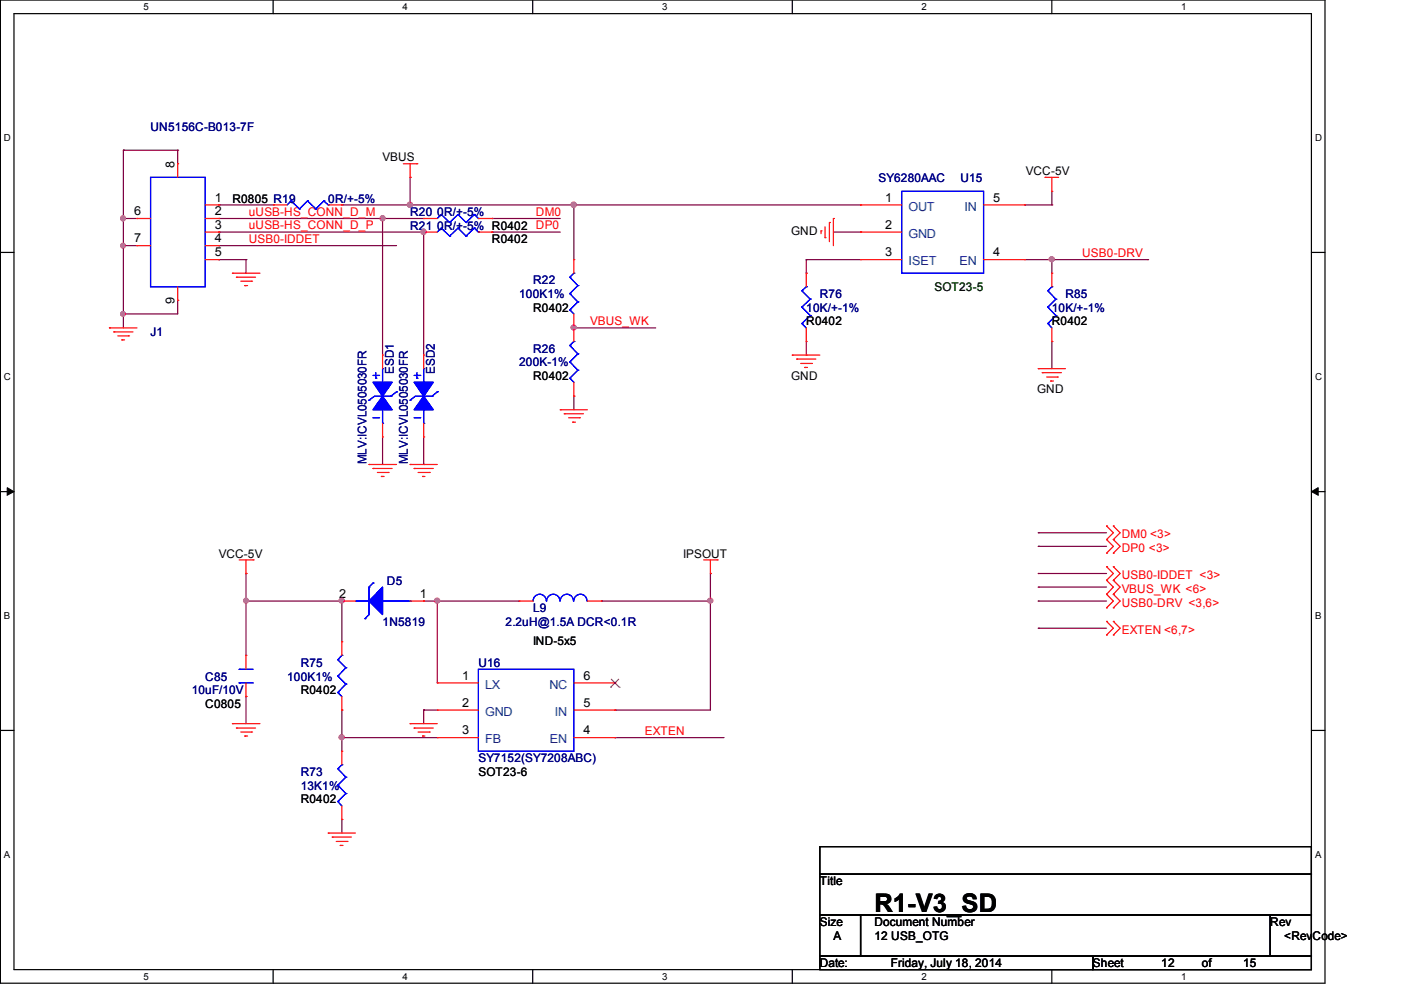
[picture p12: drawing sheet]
<svg xmlns="http://www.w3.org/2000/svg" width="297mm" height="210mm" viewBox="0 0 297 210" stroke-linecap="round" stroke-linejoin="round" font-family="sans-serif">
<path d="M.1 0h280.8v208.5h-280.8zM3 2.9h275v202.7h-275z" fill="none" stroke="#000" stroke-width=".25"/>
<g fill="#fff">
<path d="M30.4 .4h1v2.2h-1z"/>
<path d="M30.4 205.9h1v2.2h-1z"/>
</g>
<path d="M57.9 0v2.9M57.9 205.6v2.9" fill="none" stroke="#000" stroke-width=".25"/>
<g fill="#fff">
<path d="M85.3 .4h1.1v2.2h-1.1z"/>
<path d="M85.3 205.9h1.1v2.2h-1.1z"/>
</g>
<path d="M112.9 0v2.9M112.9 205.6v2.9" fill="none" stroke="#000" stroke-width=".25"/>
<g fill="#fff">
<path d="M140.4 .4h1v2.2h-1z"/>
<path d="M140.4 205.9h1v2.2h-1z"/>
</g>
<path d="M168 0v2.9M168 205.6v2.9" fill="none" stroke="#000" stroke-width=".25"/>
<g fill="#fff">
<path d="M195.4 .4h1v2.2h-1z"/>
<path d="M195.4 205.9h1v2.2h-1z"/>
</g>
<path d="M223 0v2.9M223 205.6v2.9" fill="none" stroke="#000" stroke-width=".25"/>
<g fill="#fff">
<path d="M250.4 .4h1.1v2.2h-1.1z"/>
<path d="M250.4 205.9h1.1v2.2h-1.1z"/>
<path d="M.8 28.2h1.4v2.2h-1.4z"/>
<path d="M278.8 28.2h1.4v2.2h-1.4z"/>
<path d="M.8 78.8h1.4v2.2h-1.4z"/>
<path d="M278.8 78.8h1.4v2.2h-1.4z"/>
</g>
<path d="M.1 53.5h2.9M278 53.5h2.9" fill="none" stroke="#000" stroke-width=".25"/>
<g fill="#fff">
<path d="M.8 129.6h1.3v2.2h-1.3z"/>
<path d="M278.8 129.6h1.3v2.2h-1.3z"/>
</g>
<path d="M.1 104.2h2.9M278 104.2h2.9" fill="none" stroke="#000" stroke-width=".25"/>
<path d="M1.5 103.4l1.5 .8-1.5 .8zM278 104.2l1.5-.8v1.6z" fill="#000" stroke="#000" stroke-width=".21"/>
<g fill="#fff">
<path d="M.8 180.2h1.2v2.2h-1.2z"/>
<path d="M278.8 180.2h1.2v2.2h-1.2z"/>
</g>
<path d="M.1 154.9h2.9M278 154.9h2.9M173.8 179.5h104.2v5.8h-104.2zM173.8 185.3h104.2v8.7h-104.2zM173.8 194h8.7v8.7h-8.7zM182.5 194h86.8v8.7h-86.8zM269.3 194h8.7v8.7h-8.7zM173.8 202.7h57.9v2.9h-57.9zM231.7 202.7h46.3v2.9h-46.3z" fill="none" stroke="#000" stroke-width=".25"/>
<g fill="none" stroke="#800040" stroke-width=".25">
<path d="M26.2 31.8h.1M26.2 31.8v37.7M26.2 31.8h11.5M37.7 31.8h.1M37.7 31.8v2.9M87 37.6h.1M87 37.6v5.8M26.2 46.3h.1M26.2 52.1h.1M26.2 46.3h2.8M26.2 52.1h2.8M46.4 52.1h.1"/>
<path d="M46.4 49.2h.1M46.4 43.4h.1M46.4 55h.1M46.4 46.3h.1M46.4 46.3h43.4M46.4 52.1h37.7M46.4 49.2h43.4M46.4 43.4h11.6M46.4 55h5.8M52.2 55h.1M52.2 55v2.9M72.5 43.4h.1"/>
<path d="M72.5 43.4h110M81.1 46.3h.1M81.1 46.3v29M87 43.4h.1M89.8 49.2h.1M89.8 49.2v26.1M104.3 46.3h.1M104.3 49.2h.1M104.3 46.3h14.5M104.3 49.2h14.5M121.7 43.4h.1M121.7 43.4v11.6"/>
<path d="M170.9 55h.1M170.9 57.9h.1M170.9 55h11.6M170.9 55v2.9M176.7 49.2h5.8M182.5 49.2h.1M182.5 43.4h.1M217.3 43.4h.1M217.3 43.4h5.7M217.3 55h26M223 55h.1M223 43.4h.1"/>
<path d="M223 40.6v2.8M223 55v2.9M243.3 55h.1M26.2 66.6h.1M37.7 63.7h.1M37.7 63.7v2.9h-11.5M121.7 69.5h.1M121.7 69.5h17.3M170.9 75.3h.1M170.9 72.4v2.9M223 72.4h.1M223 72.4v5.8"/>
<path d="M81.1 98.5h.1M81.1 92.6v5.9M89.8 98.5h.1M89.8 92.6v5.9M121.7 84h.1M121.7 84v2.9M220.1 113h.1M220.1 115.8h.1M220.1 113h14.5M220.1 115.8h14.5M52.2 121.6h.1M52.2 127.4h.1"/>
<path d="M52.2 121.6v17.4M52.2 127.4h20.3M72.5 127.4h.1M72.5 127.4v8.7M89.8 127.4h.1M89.8 127.4h20.3M92.7 127.4h.1M92.7 127.4v17.4M127.5 127.4h.1M127.5 127.4h23.1M150.6 127.4h.1M150.6 121.6h.1"/>
<path d="M150.6 121.6v29h-20.2M220.1 121.6h.1M220.1 124.5h.1M220.1 133.2h.1M220.1 127.4h.1M220.1 127.4h14.5M220.1 121.6h14.5M220.1 124.5h14.5M220.1 133.2h14.5M52.2 147.7h.1M52.2 147.7v5.7M72.5 156.4h.1"/>
<path d="M72.5 150.6h.1M72.5 150.6v8.7M72.5 156.4h20.2M89.8 150.6h.1M89.8 150.6h2.9M89.8 150.6v2.8M130.4 150.6h.1M130.4 156.4h.1M130.4 156.4h23.1M72.5 173.8h.1M72.5 173.8v2.8"/>
</g>
<g fill="#f0f" stroke="#f0f" stroke-width=".25">
<circle cx="26.1" cy="52.1" r=".51"/>
<circle cx="26.1" cy="46.3" r=".53"/>
<circle cx="26.1" cy="66.6" r=".51"/>
<circle cx="81.1" cy="46.3" r=".53"/>
<circle cx="89.8" cy="49.2" r=".55"/>
<circle cx="86.9" cy="43.4" r=".55"/>
<circle cx="121.6" cy="43.4" r=".55"/>
<circle cx="121.6" cy="69.4" r=".53"/>
<circle cx="150.6" cy="127.4" r=".53"/>
<circle cx="92.7" cy="127.4" r=".53"/>
<circle cx="72.5" cy="156.3" r=".53"/>
<circle cx="72.5" cy="127.4" r=".53"/>
<circle cx="52.2" cy="127.4" r=".51"/>
<circle cx="223" cy="55" r=".53"/>
</g>
<g fill="none" stroke="#f00" stroke-width=".25">
<path d="M37.7 34.7h.1M37.7 34.7v2.9M85.5 34.7h2.9M87 37.6h.1M87 34.7v2.9M88.4 34.7h.1M221.6 37.6h.1M221.6 37.6h2.9M223 37.6v3M29 46.3h.1M29 52.1h.1M29 46.3h2.9"/>
<path d="M29 52.1h2.9M43.5 43.4h2.9M43.5 49.2h2.9M43.5 55h2.9M43.5 46.3h2.9M43.5 52.1h2.9M46.4 43.4h.1M46.4 46.3h.1M46.4 49.2h.1M46.4 52.1h.1M46.4 55h.1M49.3 57.9h.1"/>
<path d="M49.3 57.9h5.8M50.1 58.8h.1M50.1 58.8h4.1M51.1 59.6h2.2M53.3 59.6h.1M58 43.4h.1M58 43.4h2.9M69.6 43.4h2.9M72.5 43.4h.1M89.8 49.2h.1M89.8 46.3h.1M89.8 49.2h2.9"/>
<path d="M89.8 46.3h2.9M101.4 49.2h2.9M101.4 46.3h2.9M104.3 49.2h.1M104.3 46.3h.1M121.7 55h.1M121.7 55v2.9M170.9 57.9h.1M170.9 57.9v2.9M174.1 49h.1M174.1 49v.5M174.9 50.4h.1"/>
<path d="M174.9 48.1v2.3M175.9 47.2h.1M175.9 47.2v4M176.7 46.3h.1M176.7 46.3v5.8M182.5 43.4h.1M182.5 49.2h.1M182.5 55h.1M182.5 43.4h8.7M182.5 49.2h8.7M182.5 55h8.7M208.5 43.4h8.8"/>
<path d="M208.5 55h8.8M217.3 55h.1M217.3 43.4h.1M223 40.6h.1M223 57.9h.1M223 57.9v2.9M23.2 69.5h.1M23.2 69.5h5.8M24.1 70.4h.1M24.1 70.4h4.1M25 71.2h2.3M25.8 72.1h.1"/>
<path d="M25.8 72.1h.6M27.3 71.2h.1M37.7 63.7h.1M37.7 60.8v2.9M51.9 60.6h.1M51.9 60.6h.6M81.1 75.3h.1M81.1 75.3v2.9M89.8 75.3h.1M89.8 75.3v2.9M121.7 69.5h.1M121.7 66.6v5.8"/>
<path d="M168 75.3h.1M168 75.3h5.8M168.9 76.1h.1M168.9 76.1h4.1M169.8 77.1h2.2M170.6 77.9h.1M170.6 77.9h.6M170.9 72.4h.1M170.9 69.5v2.9M172 77.1h.1M220.1 78.2h.1M220.1 78.2h5.8"/>
<path d="M221 79h.1M221 79h4M221.9 79.9h2.3M223 72.4h.1M223 69.5v2.9M224.2 79.9h.1M78.2 98.5h.1M78.2 98.5h5.9M79.1 99.3h.1M79.1 99.3h4M81.1 92.6h.1M81.1 89.8v2.8"/>
<path d="M87 98.5h.1M87 98.5h5.7M87.8 99.3h.1M87.8 99.3h4.1M89.8 92.6h.1M89.8 89.8v2.8M118.8 86.9h.1M118.8 86.9h5.7M119.6 87.7h.1M119.6 87.7h4.1M120.6 88.6h2.3M121.4 89.5h.1"/>
<path d="M121.4 89.5h.6M121.7 84h.1M121.7 81v3M122.9 88.6h.1M222.8 80.8h.1M222.8 80.8h.6M50.7 118.7h3M52.2 118.7v2.9M53.7 118.7h.1M80 100.2h2.3M80.9 101h.1M80.9 101h.5"/>
<path d="M82.3 100.2h.1M88.6 100.2h2.4M89.6 101h.1M89.6 101h.5M91 100.2h.1M149.2 118.7h2.9M150.6 118.7v2.9M152.1 118.7h.1M234.6 111.5h.1M234.6 114.4h.1M234.6 117.3h.1M234.6 111.5l1.5 1.5-1.5 1.4"/>
<path d="M234.6 114.4l1.5 1.4-1.5 1.5M236.1 111.5h.1M236.1 114.4h.1M236.1 117.3h.1M236.1 111.5l1.4 1.5-1.4 1.4M236.1 114.4l1.4 1.4-1.4 1.5M52.2 121.6h.1M52.2 139h.1M52.2 139v2.9M72.5 127.4h.1M72.5 136.1h.1M72.5 127.4h2.9"/>
<path d="M72.5 136.1v2.9M87 127.4h2.8M89.8 127.4h.1M110.1 127.4h.1M110.1 127.4h2.9M124.5 127.4h3M127.5 127.4h.1M150.6 121.6h.1M234.6 120.2h.1M234.6 123h.1M234.6 126h.1M234.6 131.8h.1"/>
<path d="M234.6 134.6h.1M234.6 128.9h.1M234.6 120.2l1.5 1.4-1.5 1.4M234.6 123l1.5 1.5-1.5 1.5M234.6 131.8l1.5 1.4-1.5 1.4M234.6 126l1.5 1.4-1.5 1.5M236.1 120.2h.1M236.1 123h.1M236.1 126h.1M236.1 131.8h.1M236.1 134.6h.1M236.1 128.9h.1"/>
<path d="M236.1 120.2l1.4 1.4-1.4 1.4M236.1 123l1.4 1.5-1.4 1.5M236.1 131.8l1.4 1.4-1.4 1.4M236.1 126l1.4 1.4-1.4 1.5M49.3 153.4h.1M49.3 153.4h5.8M50.1 154.4h.1M50.1 154.4h4.1M51.1 155.2h2.2M51.9 156.1h.1M51.9 156.1h.6M52.2 147.7h.1"/>
<path d="M52.2 144.8v2.9M53.3 155.2h.1M72.5 150.6h.1M72.5 159.3h.1M72.5 147.7v2.9M72.5 159.3v2.9M87 153.4h.1M87 153.4h5.7M87.8 154.4h.1M87.8 154.4h4.1M88.6 155.2h2.4M89.6 156.1h.1"/>
<path d="M89.6 156.1h.5M91 155.2h.1M92.7 144.8h.1M92.7 150.6h.1M92.7 156.4h.1M92.7 144.8h8.7M92.7 150.6h8.7M92.7 156.4h8.7M121.7 144.8h8.7M121.7 150.6h8.7M121.7 156.4h8.7M130.4 156.4h.1"/>
<path d="M130.4 150.6h.1M130.4 144.8h.1M69.6 176.6h.1M69.6 176.6h5.8M70.4 177.5h.1M70.4 177.5h4.1M71.3 178.4h2.3M72.1 179.3h.1M72.1 179.3h.6M72.5 173.8h.1M72.5 170.9v2.9M73.6 178.4h.1"/>
</g>
<g fill="#00f" stroke="#00f" stroke-width=".25">
<path d="M81.1 124.5v5.8l-2.9-2.9z"/>
<path d="M79.1 81h4l-2 3z" fill-rule="evenodd"/>
<path d="M81.1 84l2 2.9h-4z" fill-rule="evenodd"/>
<path d="M79.1 81h4l-2 3z" fill-rule="evenodd"/>
<path d="M81.1 84l2 2.9h-4z" fill-rule="evenodd"/>
<path d="M87.8 81h4.1l-2.1 3z" fill-rule="evenodd"/>
<path d="M89.8 84l2.1 2.9h-4.1z" fill-rule="evenodd"/>
<path d="M87.8 81h4.1l-2.1 3z" fill-rule="evenodd"/>
<path d="M89.8 84l2.1 2.9h-4.1z" fill-rule="evenodd"/>
</g>
<g fill="none" stroke="#00f" stroke-width=".25">
<path d="M31.9 37.6h11.6v23.2h-11.6zM61.7 42.6h.1M61.7 42.6l-.8 .8M61.7 42.6l1.8 1.7M63.5 44.3h.1M65.2 42.6h.1M65.2 42.6l-1.7 1.7M65.2 42.6l1.8 1.7M67 44.3h.1M68.7 42.6h.1M68.7 42.6l-1.7 1.7M68.7 42.6l.9 .8"/>
<path d="M69.6 43.4h.1M93.6 48.4h.1M93.6 45.5h.1M93.6 48.4l-.9 .8M93.6 48.4l1.7 1.7M93.6 45.5l-.9 .8M93.6 45.5l1.7 1.7M95.3 50.1h.1M95.3 47.2h.1M97.1 48.4h.1M97.1 45.5h.1M97.1 48.4l-1.8 1.7"/>
<path d="M97.1 48.4l1.7 1.7M97.1 45.5l-1.8 1.7M97.1 45.5l1.7 1.7M98.8 50.1h.1M98.8 47.2h.1M100.6 48.4h.1M100.6 45.5h.1M100.6 48.4l-1.8 1.7M100.6 48.4l.8 .8M100.6 45.5l-1.8 1.7M100.6 45.5l.8 .8M101.4 49.2h.1"/>
<path d="M101.4 46.3h.1M120.8 58.8h.1M120.8 58.8l1.7 1.8M121.7 57.9h.1M121.7 57.9l-.9 .9M191.2 40.6h17.3v17.3h-17.3zM79.1 79.6h1.2M79.7 79v1.2M80.3 79.6h.1M81.1 78.2h.1M81.1 78.2v2.8M87.8 79.6h1.2"/>
<path d="M88.4 79v1.2M89 79.6h.1M89.8 78.2h.1M89.8 78.2v2.8M120.8 76.7h.1M120.8 73.3h.1M120.8 65.7h.1M120.8 62.2h.1M120.8 76.7l1.7 1.8M120.8 73.3l1.7 1.7M120.8 65.7l.9 .9M120.8 62.2l1.7 1.8"/>
<path d="M121.7 72.4h.1M121.7 72.4l-.9 .9M122.5 78.5h.1M122.5 75h.1M122.5 64h.1M122.5 60.6h.1M122.5 78.5l-1.7 1.7M122.5 75l-1.7 1.7M122.5 64l-1.7 1.7M122.5 60.6l-1.7 1.6M170 68.6h.1M170 65.1h.1"/>
<path d="M170 61.7h.1M170 68.6l.9 .9M170 65.1l1.8 1.8M170 61.7l1.8 1.7M170.9 60.8h.1M170.9 60.8l-.9 .9M171.8 66.9h.1M171.8 63.4h.1M171.8 66.9l-1.8 1.7M171.8 63.4l-1.8 1.7M222.2 68.6h.1M222.2 65.1h.1"/>
<path d="M222.2 61.7h.1M222.2 68.6l.8 .9M222.2 65.1l1.7 1.8M222.2 61.7l1.7 1.7M223 60.8h.1M223 60.8l-.8 .9M223.9 66.9h.1M223.9 63.4h.1M223.9 66.9l-1.7 1.7M223.9 63.4l-1.7 1.7M78.2 84.9h.1M79.1 88.6h1.2"/>
<path d="M79.7 81.4h.1M79.7 80.2h.1M79.7 81.4h2.9M80.3 88.6h.1M81.1 89.8h.1M81.1 86.9v2.9M82.9 84h.1M82.9 84h-3.5l-1.2 .9M84.1 83.1h.1M84.1 83.1l-1.2 .9M87 84.9h.1M87.8 88.6h1.2"/>
<path d="M88.4 81.4h.1M88.4 80.2h.1M88.4 81.4h2.9M89 88.6h.1M89.8 89.8h.1M89.8 86.9v2.9M91.6 84h.1M91.6 84h-3.5l-1.1 .9M92.7 83.1h.1M92.7 83.1l-1.1 .9M120.8 80.2h.1M120.8 80.2l.9 .8"/>
<path d="M71.6 139.9h.1M71.6 139.9l1.7 1.7M72.5 139h.1M72.5 139l-.9 .9M75.4 127.4h11.6M77.4 131.2h.1M78.2 124.5h.1M78.2 124.5v5.8l-.8 .9M79.1 123.6h.1M79.1 123.6l-.9 .9M81.1 127.4h.1M87 127.4h.1"/>
<path d="M113 127.4a1.4 1.4 0 0 1 1.4-1.4 1.4 1.4 0 0 1 1.4 1.4M115.9 127.4a1.4 1.4 0 0 1 1.4-1.4 1.4 1.4 0 0 1 1.4 1.4M118.8 127.4a1.4 1.4 0 0 1 1.4-1.4 1.4 1.4 0 0 1 1.4 1.4M121.7 127.4a1.4 1.4 0 0 1 1.4-1.4 1.4 1.4 0 0 1 1.4 1.4M50.7 141.9h.1M50.7 144.8h.1M50.7 141.9h3M50.7 144.8h3M71.6 146.8h.1M71.6 143.4h.1M71.6 146.8l.9 .9M71.6 143.4l1.7 1.6"/>
<path d="M73.3 145h.1M73.3 141.6h.1M73.3 145l-1.7 1.8M73.3 141.6l-1.7 1.8M101.4 141.9h20.3v17.4h-20.3zM71.6 169.9h.1M71.6 166.5h.1M71.6 163h.1M71.6 169.9l.9 1M71.6 166.5l1.7 1.7M71.6 163l1.7 1.8M72.5 162.2h.1"/>
<path d="M72.5 162.2l-.9 .8M73.3 168.2h.1M73.3 164.8h.1M73.3 168.2l-1.7 1.7M73.3 164.8l-1.7 1.7"/>
</g>
<path d="M129.5 145.7h.1M129.5 143.9l1.8 1.8M131.2 143.9l-1.7 1.8M131.3 145.7h.1" fill="none" stroke="#804000" stroke-width=".21"/>
<text font-size="5.4" x="185.4" y="193.3">R1-V3_SD</text>
<g font-size="2.6">
<text x="37" y="35.6" transform="rotate(-90 37 35.6)">8</text>
<text x="28.4" y="45.6">6</text>
<text x="45.6" y="42.8">1</text>
<text x="45.6" y="45.6">2</text>
<text x="187.7" y="42.8">1</text>
<text x="210.6" y="42.8">5</text>
<text x="28.4" y="51.4">7</text>
<text x="45.6" y="48.5">3</text>
<text x="45.6" y="51.4">4</text>
<text x="187.7" y="48.5">2</text>
<text x="45.6" y="54.4">5</text>
<text x="187.7" y="54.4">3</text>
<text x="210.6" y="54.4">4</text>
<text x="37" y="64.4" transform="rotate(-90 37 64.4)">9</text>
<text x="71.9" y="126.8">2</text>
<text x="89" y="126.8">1</text>
<text x="98" y="144.1">1</text>
<text x="98" y="149.9">2</text>
<text x="123.7" y="149.9">5</text>
<text x="123.7" y="144.1">6</text>
<text x="98" y="155.7">3</text>
<text x="123.7" y="155.7">4</text>
</g>
<g font-size="2.6" fill="#004080">
<text x="192.6" y="44.6">OUT</text>
<text x="204.5" y="44.6">IN</text>
<text x="192.6" y="50.4">GND</text>
<text x="192.6" y="56.2">ISET</text>
<text x="203.5" y="56.2">EN</text>
<text x="102.9" y="146">LX</text>
<text x="116.5" y="146">NC</text>
<text x="102.9" y="151.7">GND</text>
<text x="117.6" y="151.7">IN</text>
<text x="102.9" y="157.6">FB</text>
<text x="116.6" y="157.6">EN</text>
</g>
<g font-size="2.5" fill="#000080">
<text x="31.9" y="27.9">UN5156C-B013-7F</text>
<text x="186.3" y="38.5">SY6280AAC</text>
<text x="203.6" y="38.5">U15</text>
<text x="69.6" y="42.9">0R/+-5%</text>
<text x="87" y="45.8">R20</text>
<text x="92.7" y="45.8">0R/+-5%</text>
<text x="87" y="48.7">R21</text>
<text x="92.7" y="48.7">0R/+-5% R0402 DP0</text>
<text x="110.1" y="63.2">100K1%</text>
<text x="113" y="60.3">R22</text>
<text x="173.8" y="63.2">R76</text>
<text x="225.9" y="63.2">R85</text>
<text x="31.9" y="71.3">J1</text>
<text x="170.9" y="66.1">10K/+-1%</text>
<text x="223" y="66.1">10K/+-1%</text>
<text x="110.1" y="77.7">200K-1%</text>
<text x="113" y="74.8">R26</text>
<text x="83.5" y="79.3" transform="rotate(-90 83.5 79.3)">ESD1</text>
<text x="92.2" y="79.3" transform="rotate(-90 92.2 79.3)">ESD2</text>
<text x="77.7" y="98.5" transform="rotate(-90 77.7 98.5)">MLV:ICVL0505030FR</text>
<text x="86.4" y="98.5" transform="rotate(-90 86.4 98.5)">MLV:ICVL0505030FR</text>
<text x="82" y="124">D5</text>
<text x="113" y="129.8">L9</text>
<text x="81.1" y="132.7">1N5819</text>
<text x="107.2" y="132.7">2.2uH@1.5A DCR&lt;0.1R</text>
<text x="63.8" y="141.3">R75</text>
<text x="101.4" y="141.3">U16</text>
<text x="40.6" y="147.2">10uF/10V</text>
<text x="43.5" y="144.3">C85</text>
<text x="60.9" y="144.3">100K1%</text>
<text x="101.4" y="161.6">SY7152(SY7208ABC)</text>
<text x="63.8" y="164.5">R73</text>
<text x="63.8" y="167.4">13K1%</text>
</g>
<g font-size="2.5">
<text x="81.1" y="34.2">VBUS</text>
<text x="217.5" y="37.1">VCC-5V</text>
<text x="49.3" y="42.9">R0805 R19</text>
<text x="104.3" y="51.6">R0402</text>
<text x="167.7" y="49.9">GND</text>
<text x="113" y="66.1">R0402</text>
<text x="170.9" y="68.9">R0402</text>
<text x="223" y="68.9">R0402</text>
<text x="113" y="80.5">R0402</text>
<text x="167.7" y="80.5">GND</text>
<text x="219.9" y="83.4">GND</text>
<text x="46.4" y="118.2">VCC-5V</text>
<text x="144.9" y="118.2">IPSOUT</text>
<text x="113" y="136.8">IND-5x5</text>
<text x="63.8" y="147.2">R0402</text>
<text x="43.5" y="150">C0805</text>
<text x="101.4" y="164.5">SOT23-6</text>
<text x="63.8" y="170.3">R0402</text>
<text x="173.8" y="187.7">Title</text>
<text x="173.8" y="196.4">Size</text>
<text x="185.4" y="196.4">Document Number</text>
<text x="269.3" y="196.4">Rev</text>
<text x="176.7" y="199.2">A</text>
<text x="185.4" y="199.2">12 USB_OTG</text>
<text x="272.3" y="199.2">&lt;RevCode&gt;</text>
<text x="173.8" y="205.1">Date:</text>
<text x="188.9" y="205.1">Friday, July 18, 2014</text>
<text x="231.7" y="205.1">Sheet</text>
<text x="246.2" y="205.1">12</text>
<text x="254.8" y="205.1">of</text>
<text x="263.6" y="205.1">15</text>
</g>
<g font-size="2.5" fill="#f00">
<text x="52.7" y="45.7">uUSB-HS_CONN_D_M</text>
<text x="113.6" y="45.7">DM0</text>
<text x="52.7" y="51.5">USB0-IDDET</text>
<text x="52.7" y="48.6">uUSB-HS_CONN_D_P</text>
<text x="229.4" y="54.5">USB0-DRV</text>
<text x="125.1" y="68.9">VBUS_WK</text>
<text x="237.8" y="114.1">DM0 &lt;3&gt;</text>
<text x="237.8" y="117">DP0 &lt;3&gt;</text>
<text x="237.8" y="122.9">USB0-IDDET &lt;3&gt;</text>
<text x="237.8" y="125.7">VBUS_WK &lt;6&gt;</text>
<text x="237.8" y="128.6">USB0-DRV &lt;3,6&gt;</text>
<text x="237.8" y="134.4">EXTEN &lt;6,7&gt;</text>
<text x="136.7" y="155.8">EXTEN</text>
</g>
<text font-size="2.5" fill="#004000" x="198.1" y="61.7">SOT23-5</text>
<g font-size="2">
<text x="30.4" y="2.1">5</text>
<text x="85.3" y="2.1">4</text>
<text x="140.4" y="2.1">3</text>
<text x="195.4" y="2.1">2</text>
<text x="250.4" y="2.1">1</text>
<text x=".8" y="30">D</text>
<text x="278.8" y="30">D</text>
<text x=".8" y="80.6">C</text>
<text x="278.8" y="80.6">C</text>
<text x=".8" y="131.3">B</text>
<text x="278.8" y="131.3">B</text>
<text x=".8" y="182">A</text>
<text x="278.8" y="182">A</text>
<text x="30.4" y="207.7">5</text>
<text x="85.3" y="207.7">4</text>
<text x="140.4" y="207.7">3</text>
<text x="195.4" y="207.7">2</text>
<text x="250.4" y="207.7">1</text>
</g>
</svg>
